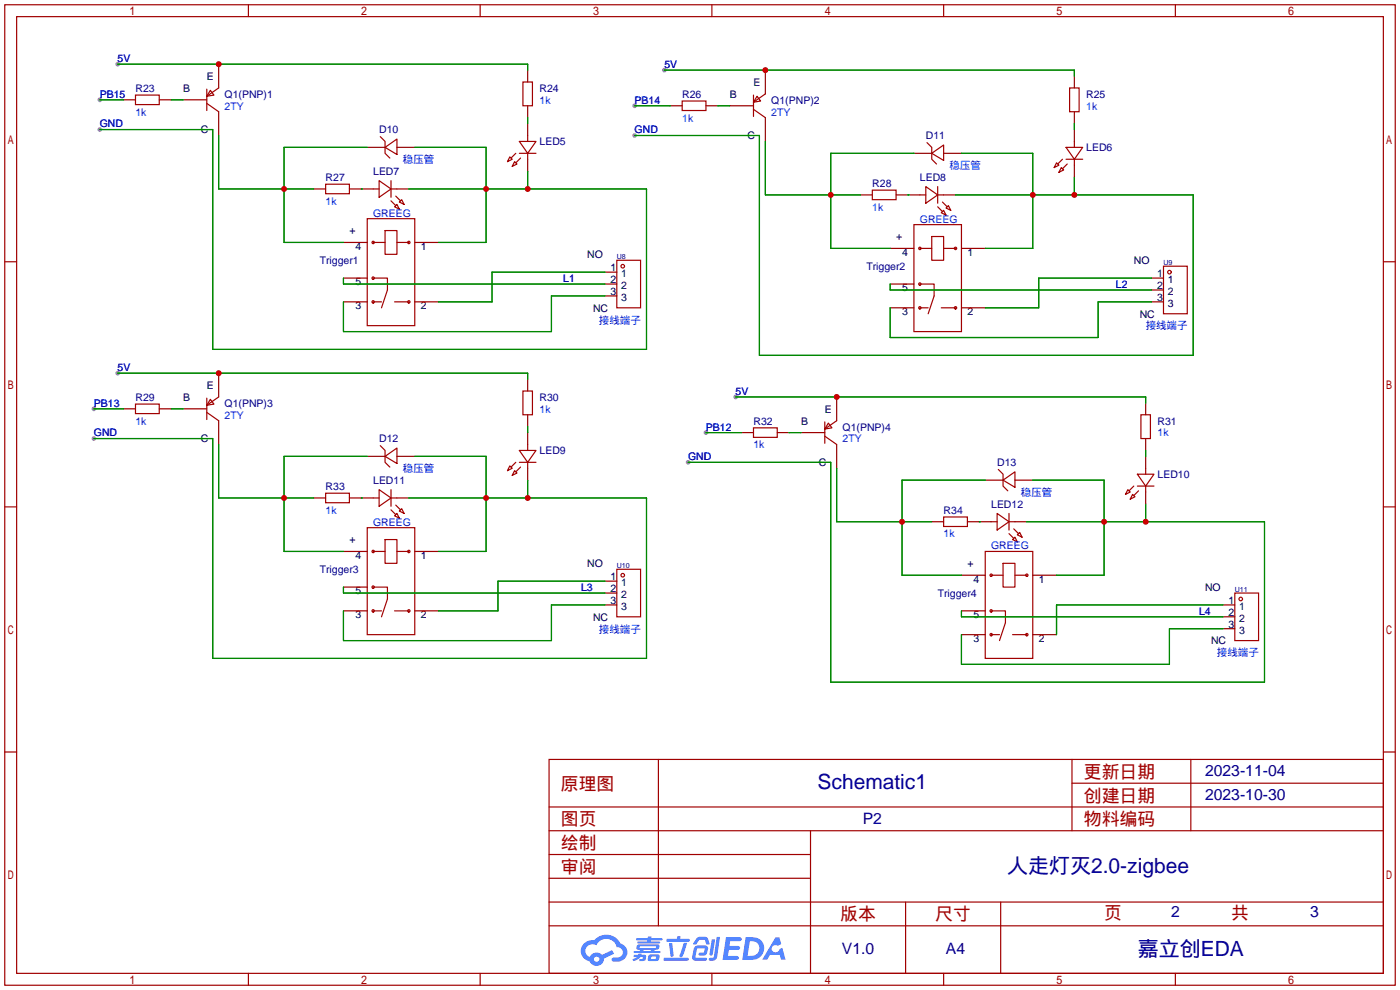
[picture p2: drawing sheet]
<svg xmlns="http://www.w3.org/2000/svg" width="299mm" height="212mm" viewBox="0 0 299 212" stroke-linecap="round" stroke-linejoin="round" font-family="sans-serif">
<g fill="#999">
<circle cx="25.1" cy="13.7" r=".51"/>
<circle cx="21.3" cy="27.7" r=".51"/>
<circle cx="21.3" cy="21.3" r=".51"/>
<circle cx="142" cy="15" r=".51"/>
<circle cx="135.6" cy="29" r=".51"/>
<circle cx="25.1" cy="79.8" r=".51"/>
<circle cx="20.1" cy="93.7" r=".51"/>
<circle cx="20.1" cy="87.4" r=".51"/>
<circle cx="157.2" cy="84.8" r=".51"/>
<circle cx="147.1" cy="98.8" r=".51"/>
<circle cx="150.9" cy="92.5" r=".51"/>
<circle cx="135.6" cy="22.6" r=".51"/>
</g>
<g fill="none" stroke="#a10000" stroke-width=".25">
<path d="M1 1h297.2v209.6h-297.2zM3.6 3.6h292.1v204.4h-292.1zM53.1 1v2.6M102.6 1v2.6M152.1 1v2.6M201.7 1v2.6M251.2 1v2.6M1 55.9h2.6M295.7 55.9h2.5M1 108.3h2.6M295.7 108.3h2.5M1 160.7h2.6"/>
<path d="M117.3 162.3h178.4v45.7h-178.4zM117.3 177.5h178.4M117.3 172.5h178.4M140.7 162.3v35.6M173.2 177.5v30.5M229.1 162.3v15.2M229.1 167.4h66.6M254.5 162.3v15.2M295.7 160.7h2.5M117.3 182.6h55.9M117.3 197.9h178.4M117.3 192.8h178.4"/>
<path d="M117.3 187.7h55.9M193.5 192.8v15.2M213.9 192.8v15.2M53.1 208v2.6M102.6 208v2.6M152.1 208v2.6M201.7 208v2.6M251.2 208v2.6"/>
</g>
<g fill="#5487ff">
<path d="M155.2 200.3h2.6a.48 .48 0 0 1 .7 .4 .48 .48 0 0 1-.6 .4h-1.8l-.2 1.1h1.9a.43 .43 0 0 1 .4 .4 .43 .43 0 0 1-.5 .4h-1.9l-.2 1.3h1.7a.45 .45 0 0 1 .5 .2 .45 .45 0 0 1-.1 .6h-3.3z"/>
<path d="M165.7 200.3h.9l.4 1.5-.8 .3a.84 .84 0 0 0-1.2 .3 .84 .84 0 0 0 .4 1.1 .84 .84 0 0 0 1.1-.4l.1-.2 .6-.3 .7 2.5h-1l-.2-1h-2.1l-.6 1h-1.1z"/>
<path d="M152.1 200.8h.7l-.5 3.1a.36 .36 0 0 1-.3 .3 .36 .36 0 0 1-.4-.3z"/>
<path d="M153.2 200.2h.7l-.6 4.3a1.13 1.13 0 0 1-1.8 .6l.2-.4h.7l.2-.2z"/>
<path d="M148.9 200.6l.6-.4h1a.77 .77 0 0 1 .9 .5l.3 1-.2 .2h-.5l-.3-.9-.2-.2-1 .1-.7 1-.6-.1-.1-.2z"/>
<path d="M148.4 202.4l.6-.3h1.7a.81 .81 0 0 1 .7 .5 .81 .81 0 0 1-.2 .8 .81 .81 0 0 1-.9 .8h-.7a.32 .32 0 0 1-.3-.3 .32 .32 0 0 1 .4-.3h.7l.2-.9-1.6 .1-.4 1.8 2.2 .1a.32 .32 0 0 1 .3 .4 .32 .32 0 0 1-.4 .2h-2.2l-.5-.3-.1-.5z"/>
<path d="M141.9 204.7h5a.33 .33 0 0 1 .3 .3 .33 .33 0 0 1-.3 .3h-4.9l-.2-.1z"/>
<path d="M146.1 201.5h.8l-.7 2a.98 .98 0 0 1-.7 1.1l-.3-.3z"/>
<path d="M143 201.6h.7l.3 2.5a.34 .34 0 0 1-.3 .4 .34 .34 0 0 1-.4-.3z"/>
<path d="M142.5 200.7h2.1l.3-.6h.6l-.1 .6h1.7a.32 .32 0 0 1 .4 .3 .32 .32 0 0 1-.4 .3h-4.5l-.2-.2z"/>
<path d="M135.5 204.1h.9l.1-.3h.6v.3h.8a.82 .82 0 0 1-.5 1.3h-.8v-.4l.7-.1 .1-.3a.68 .68 0 0 0-1 .4l-1.1 .4-.1-.4 .9-.5h-.7z"/>
<path d="M136 200.5h2.4l.1-.3h.7v.3h2.2l.2 .3-.2 .2h-2.3v.2h1.8l.2 .3-.2 .1h-4.5l-.1-.4h2l.1-.2h-2.3l-.1-.2z"/>
<path d="M159.4 200.3l-.8 4.9h1.7a2.5 2.5 0 0 0 3-2.5 2.5 2.5 0 0 0-3.1-2.4zM160.3 201.1a1.61 1.61 0 0 1 2 1.5 1.61 1.61 0 0 1-1.8 1.7h-.7z"/>
<path d="M136.2 202a.55 .55 0 0 0-.2 .8 .55 .55 0 0 0 .7 .2l.1 .3h-1.3v.3l5.4 .1 .3-.2-.2-.2h-1.2l.2-.3a.7 .7 0 0 0 .8-.3 .7 .7 0 0 0 0-.8l-4.2-.1zM136.8 202.3l3.3-.1 .1 .1-.2 .3h-3.2zM137.5 203h1.7l-.2 .3h-1.4z"/>
<path d="M138.6 204.2a1.05 1.05 0 0 0 0 1.2 2.91 2.91 0 0 0 2.2-.2 .98 .98 0 0 0 0-1.2h-1.6zM139.2 204.5l.9-.1 .1 .4-.2 .2-.8-.1z"/>
<path d="M124.9 201.6a2.23 2.23 0 0 0-.7 2.3 2.23 2.23 0 0 0 1.8 1.6 1.58 1.58 0 0 0 1.8 .9 1.58 1.58 0 0 0 1.3-1.5l2.2-1.1-.5-.7-2.1 1a1.65 1.65 0 0 0-2.7 .4 1.45 1.45 0 0 1-.8-1.9 1.45 1.45 0 0 1 2-.7l.3 .1a2.3 2.3 0 0 1 2.3-1.3 2.3 2.3 0 0 1 2 1.7 1.12 1.12 0 0 1 1.3 1 1.12 1.12 0 0 1-1.1 1.2h-.7a.45 .45 0 0 0-.6 .4 .45 .45 0 0 0 .5 .5 2.21 2.21 0 0 0 2.2-.5 2.21 2.21 0 0 0 .5-2.3 2.13 2.13 0 0 0-1.3-1.1 3.3 3.3 0 0 0-5.6-.7l-1.1 .1zM127 205a.57 .57 0 0 1 1.1 0 .57 .57 0 0 1-1.1 0z"/>
</g>
<g fill="none" stroke="#a10000" stroke-width=".25">
<path d="M44.2 19.1v4.5M45 19.3l.7 1-1.5 .3zM46.7 18.8l-2.5 1.8M111.8 17.5h2v5.1h-2zM228.6 18.8h2v5.1h-2zM29 20.3h5v2.1h-5zM44.2 22.1l2.5 1.8M69.6 39.4h5.1v2h-5.1zM81 38.6l2.6 1.8-2.6 1.8zM81.3 29.2l1 1v2.6l1 1M82.3 31.5l2.5-1.8v3.3zM83.6 38.6v3.6"/>
<path d="M109 33.5l.5 .5-1 .5zM110 34.5l.5 .6-1 .5zM110.2 32.8l-1 1M111 30.2h3.6l-1.8 2.6zM111 32.8h3.6M111.3 33.8l-1.1 1M112.8 29v1.2M112.8 32.8v1.2M145.8 21.6h5.1v2h-5.1zM161 23.4l2.6 1.7M161 20.3v4.6M161.8 20.6l.8 1-1.6 .2z"/>
<path d="M163.6 20.1l-2.6 1.7M197.9 39.9l2.5 1.8-2.5 1.7zM198.1 30.5l1 1v2.5l1.1 1.1M199.1 32.8l2.6-1.8v3.3zM200.4 39.9v3.5M225.8 34.8l.5 .5-1 .5zM226.8 35.8l.5 .5-1 .5zM227.1 34l-1 1.1M227.8 31.5h3.6l-1.8 2.5zM227.8 34h3.6M228.1 35.1l-1 1M229.6 30.2v1.3"/>
<path d="M229.6 34v1.3M78.5 46.7h10.1v22.9h-10.1zM79.8 59.4h3v2.6l-1.3 3.8M79.8 40.4h1.2M79.8 51.8h2.5M82.3 49.3h2.5v5.1h-2.5zM83.6 42.9l1 1M83.6 40.4h1.2M84.3 44.2l.5-.5 .5 1zM84.6 41.9l1 1M84.8 51.8h2.6M85.3 43.2l.6-.5 .5 1z"/>
<path d="M131.8 55.6h5.1v10.2h-5.1zM186.4 40.6h5.1v2.1h-5.1zM195.3 48h10.2v22.9h-10.2zM196.6 41.7h1.3M196.6 53.1h2.5M199.1 50.5h2.6v5.1h-2.6zM200.4 44.2l1 1M200.4 41.7h1.3M201.2 45.5l.5-.5 .5 1zM201.4 43.2l1 1M201.7 53.1h2.5M202.2 44.4l.5-.5 .5 1.1z"/>
<path d="M248.7 56.9h5v10.2h-5zM79.8 64.5h1.7M84.3 64.5h3.1M196.6 60.7h3v2.5l-1.2 3.9M196.6 65.8h1.8M201.2 65.8h3M29 86.4h5v2h-5zM44.2 85.1v4.6M44.2 88.1l2.5 1.8M45 85.3l.7 1.1-1.5 .2zM46.7 84.8l-2.5 1.8M81.3 95.2l1 1.1v2.5l1 1"/>
<path d="M82.3 97.5l2.5-1.7v3.3zM109 99.6l.5 .5-1 .5zM110.2 98.8l-1 1M111 96.3h3.6l-1.8 2.5zM111 98.8h3.6M111.3 99.8l-1.1 1M111.8 83.6h2v5h-2zM112.8 95v1.3M112.8 98.8v1.3M161 91.4h5.1v2.1h-5.1zM176.3 93.2l2.5 1.8M176.3 90.2v4.5"/>
<path d="M177 90.4l.8 1-1.5 .3zM178.8 89.9l-2.5 1.8M243.8 88.6h2.1v5.1h-2.1zM69.6 105.4h5.1v2h-5.1zM78.5 112.8h10.1v22.8h-10.1zM79.8 106.4h1.2M79.8 117.9h2.5M81 104.6l2.6 1.8-2.6 1.8zM82.3 115.3h2.5v5.1h-2.5zM83.6 104.6v3.6M83.6 109l1 1M83.6 106.4h1.2"/>
<path d="M84.3 110.2l.5-.5 .5 1zM84.6 107.9l1 1.1M84.8 117.9h2.6M85.3 109.2l.6-.5 .5 1zM110 100.6l.5 .5-1 .5zM201.7 110.5h5.1v2h-5.1zM210.6 117.9h10.1v22.8h-10.1zM211.8 111.5h1.3M213.1 109.7l2.5 1.8-2.5 1.8zM213.4 100.3l1 1v2.6l1 1M214.4 102.6l2.5-1.8v3.3zM215.6 114l1.1 1.1"/>
<path d="M215.6 111.5h1.3M215.6 109.7v3.6M216.4 115.3l.5-.5 .5 1zM216.7 113l1 1M217.4 114.3l.5-.5 .5 1zM241 104.6l.6 .6-1.1 .5zM242.1 105.7l.5 .5-1 .5zM242.3 103.9l-1 1M243.1 101.3h3.5l-1.7 2.6zM243.1 103.9h3.5M243.3 104.9l-1 1M244.9 100.1v1.2"/>
<path d="M244.9 103.9v1.3M79.8 125.5h3v2.5l-1.3 3.8M79.8 130.6h1.7M84.3 130.6h3.1M131.8 121.7h5.1v10.1h-5.1zM211.8 130.6h3.1v2.5l-1.3 3.8M211.8 122.9h2.6M211.8 135.6h1.8M214.4 120.4h2.5v5.1h-2.5zM216.4 135.6h3.1M216.9 122.9h2.6M263.9 126.7h5.1v10.2h-5.1z"/>
<circle cx="79.8" cy="59.4" r=".25"/>
<circle cx="79.8" cy="51.8" r=".25"/>
<circle cx="87.4" cy="51.8" r=".25"/>
<circle cx="133.1" cy="56.9" r=".38"/>
<circle cx="196.6" cy="53.1" r=".25"/>
<circle cx="204.2" cy="53.1" r=".25"/>
<circle cx="249.9" cy="58.2" r=".38"/>
<circle cx="79.8" cy="64.5" r=".25"/>
<circle cx="87.4" cy="64.5" r=".25"/>
<circle cx="196.6" cy="65.8" r=".25"/>
<circle cx="196.6" cy="60.7" r=".25"/>
<circle cx="204.2" cy="65.8" r=".25"/>
<circle cx="79.8" cy="117.9" r=".25"/>
<circle cx="87.4" cy="117.9" r=".25"/>
<circle cx="79.8" cy="125.5" r=".25"/>
<circle cx="79.8" cy="130.6" r=".25"/>
<circle cx="87.4" cy="130.6" r=".25"/>
<circle cx="133.1" cy="122.9" r=".38"/>
<circle cx="211.8" cy="135.6" r=".25"/>
<circle cx="211.8" cy="122.9" r=".25"/>
<circle cx="211.8" cy="130.6" r=".25"/>
<circle cx="219.5" cy="122.9" r=".25"/>
<circle cx="219.5" cy="135.6" r=".25"/>
<circle cx="265.2" cy="128" r=".38"/>
</g>
<g fill="none" stroke="#870000" stroke-width=".25">
<path d="M46.7 13.7v5.1M112.8 15v2.5M163.6 15v5.1M229.6 16.3v2.5M26.4 21.3h2.6M34 21.3h2.6M39.1 21.3h5.1M46.7 23.9v5.1M78.5 31.5h3.8M84.8 31.5h3.8M112.8 22.6v2.5M112.8 26.4v2.6"/>
<path d="M112.8 34v2.6M143.3 22.6h2.5M150.9 22.6h2.5M156 22.6h5M163.6 25.1v5.1M195.3 32.8h3.8M201.7 32.8h3.8M229.6 23.9v2.5M229.6 27.7v2.5M229.6 35.3v2.5M67.1 40.4h2.5M73.4 51.8h5.1"/>
<path d="M73.4 59.4h5.1M74.7 40.4h5.1M84.8 40.4h2.6M88.6 51.8h5.1M129.3 58.2h2.5M183.9 41.7h2.5M190.2 53.1h5.1M191.5 41.7h5.1M201.7 41.7h2.5M205.5 53.1h5.1M246.1 59.4h2.6M46.7 79.8v5"/>
<path d="M73.4 64.5h5.1M88.6 64.5h5.1M129.3 60.7h2.5M129.3 63.2h2.5M190.2 60.7h5.1M190.2 65.8h5.1M205.5 65.8h5.1M246.1 64.5h2.6M246.1 62h2.6M26.4 87.4h2.6M34 87.4h2.6M39.1 87.4h5.1"/>
<path d="M46.7 89.9v5.1M78.5 97.5h3.8M84.8 97.5h3.8M112.8 81v2.6M112.8 88.6v2.6M112.8 92.5v2.5M158.5 92.5h2.5M166.1 92.5h2.6M171.2 92.5h5.1M178.8 84.8v5.1M178.8 95v5.1M244.9 86.1v2.5"/>
<path d="M244.9 93.7v2.6M244.9 97.5v2.6M67.1 106.4h2.5M73.4 117.9h5.1M74.7 106.4h5.1M84.8 106.4h2.6M88.6 117.9h5.1M112.8 100.1v2.5M199.1 111.5h2.6M206.8 111.5h5M210.6 102.6h3.8M216.9 102.6h3.8"/>
<path d="M216.9 111.5h2.6M244.9 105.2v2.5M73.4 130.6h5.1M73.4 125.5h5.1M88.6 130.6h5.1M129.3 124.2h2.5M129.3 126.7h2.5M129.3 129.3h2.5M205.5 130.6h5.1M205.5 122.9h5.1M205.5 135.6h5.1M220.7 122.9h5.1"/>
<path d="M220.7 135.6h5.1M261.4 129.3h2.5M261.4 131.8h2.5M261.4 134.4h2.5"/>
</g>
<g fill="none" stroke="#008700" stroke-width=".25">
<path d="M25.1 13.7h87.7v1.3M142 15h87.6v1.3M21.3 21.3h5.1M21.3 27.7h24.2v47h92.7v-34.3h-50.8M36.6 21.3h2.5M46.7 29v11.4h20.4M78.5 31.5h-17.8v20.3h12.7M88.6 31.5h15.3v20.3h-10.2M112.8 25.1v1.3M112.8 36.6v3.8M135.6 22.6h7.7M135.6 29h26.7v46.9h92.7v-34.2h-50.8"/>
<path d="M153.4 22.6h2.6M163.6 30.2v11.5h20.3M195.3 32.8h-17.8v20.3h12.7M205.5 32.8h15.2v20.3h-10.1M229.6 26.4v1.3M229.6 37.8v3.9M73.4 59.4v1.3h55.9M77.2 40.4h.1M129.3 58.2h-24.1v6.3h-11.5M194.1 41.7h.1M246.1 59.4h-24.1v6.4h-11.4M25.1 79.8h87.7v1.2"/>
<path d="M129.3 63.2h-11.4v7.7h-44.5v-6.4M190.2 60.7v1.3h55.9M246.1 64.5h-11.4v7.6h-44.5v-6.3M20.1 93.7h25.4v47h92.7v-34.3h-50.8M20.1 87.4h6.3M36.6 87.4h2.5M46.7 95v11.4h20.4M78.5 97.5h-17.8v20.4h12.7M88.6 97.5h15.3v20.4h-10.2M112.8 91.2v1.3M147.1 98.8h30.4v47h92.8v-34.3h-50.8M150.9 92.5h7.6"/>
<path d="M157.2 84.8h87.7v1.3M168.7 92.5h2.5M244.9 96.3v1.2M77.2 106.4h.1M112.8 102.6v3.8M178.8 100.1v11.4h20.3M209.3 111.5h.1M210.6 102.6h-17.8v20.3h12.7M220.7 102.6h15.3v20.3h-10.2M244.9 107.7v3.8M73.4 125.5v1.2h55.9M129.3 129.3h-11.4v7.6h-44.5v-6.3"/>
<path d="M129.3 124.2h-22.9v6.4h-12.7M205.5 130.6v1.2h55.9M261.4 134.4h-11.5v7.6h-44.4v-6.4M261.4 129.3h-35.6v6.3"/>
</g>
<g fill="#c00">
<circle cx="46.7" cy="13.7" r=".63"/>
<circle cx="112.8" cy="40.4" r=".63"/>
<circle cx="103.9" cy="40.4" r=".63"/>
<circle cx="60.7" cy="40.4" r=".63"/>
<circle cx="163.6" cy="15" r=".63"/>
<circle cx="229.6" cy="41.7" r=".63"/>
<circle cx="220.7" cy="41.7" r=".63"/>
<circle cx="177.5" cy="41.7" r=".63"/>
<circle cx="46.7" cy="79.8" r=".63"/>
<circle cx="112.8" cy="106.4" r=".63"/>
<circle cx="103.9" cy="106.4" r=".63"/>
<circle cx="60.7" cy="106.4" r=".63"/>
<circle cx="178.8" cy="84.8" r=".63"/>
<circle cx="244.9" cy="111.5" r=".63"/>
<circle cx="236" cy="111.5" r=".63"/>
<circle cx="192.8" cy="111.5" r=".63"/>
</g>
<g font-size="4.5" fill="#000080">
<text x="174.7" y="168.7">Schematic1</text>
<text x="215.3" y="186.5">人走灯灭2.0-zigbee</text>
<text x="243.2" y="204.3">嘉立创EDA</text>
</g>
<g font-size="3.8" fill="#a00000">
<text x="231.6" y="166.2">更新日期</text>
<text x="119.9" y="168.8">原理图</text>
<text x="231.6" y="171.3">创建日期</text>
<text x="119.9" y="176.4">图页</text>
<text x="231.6" y="176.4">物料编码</text>
<text x="119.9" y="181.5">绘制</text>
<text x="119.9" y="186.6">审阅</text>
<text x="179.6" y="196.7">版本</text>
<text x="199.9" y="196.7">尺寸</text>
<text x="236" y="196.5">页</text>
<text x="263.1" y="196.5">共</text>
</g>
<g font-size="3.4" fill="#000080">
<text x="257.6" y="165.9">2023-11-04</text>
<text x="257.6" y="170.9">2023-10-30</text>
<text x="184.4" y="176">P2</text>
<text x="250.3" y="196.1">2</text>
<text x="280" y="196.1">3</text>
<text x="179.9" y="204">V1.0</text>
<text x="202.2" y="204">A4</text>
</g>
<g font-size="2.2" fill="#00f">
<text x="25.1" y="13.3">5V</text>
<text x="142" y="14.5">5V</text>
<text x="21.3" y="20.9">PB15</text>
<text x="48" y="23.4">2TY</text>
<text x="115.3" y="22.2">1k</text>
<text x="135.6" y="22.2">PB14</text>
<text x="232.2" y="23.4">1k</text>
<text x="21.3" y="27.2">GND</text>
<text x="29" y="24.7">1k</text>
<text x="135.6" y="28.5">GND</text>
<text x="145.8" y="26">1k</text>
<text x="164.8" y="24.7">2TY</text>
<text x="86.1" y="34.9">稳压管</text>
<text x="202.9" y="36.1">稳压管</text>
<text x="69.6" y="43.7">1k</text>
<text x="79.8" y="46.3">GREEG</text>
<text x="186.4" y="45">1k</text>
<text x="196.6" y="47.6">GREEG</text>
<text x="120.4" y="60.3">L1</text>
<text x="238.5" y="61.5">L2</text>
<text x="128" y="69.1">接线端子</text>
<text x="244.9" y="70.4">接线端子</text>
<text x="25.1" y="79.3">5V</text>
<text x="20.1" y="86.9">PB13</text>
<text x="48" y="89.5">2TY</text>
<text x="115.3" y="88.2">1k</text>
<text x="157.2" y="84.4">5V</text>
<text x="20.1" y="93.3">GND</text>
<text x="29" y="90.7">1k</text>
<text x="150.9" y="92">PB12</text>
<text x="161" y="95.8">1k</text>
<text x="180.1" y="94.5">2TY</text>
<text x="247.4" y="93.3">1k</text>
<text x="86.1" y="100.9">稳压管</text>
<text x="147.1" y="98.4">GND</text>
<text x="218.2" y="106">稳压管</text>
<text x="69.6" y="109.8">1k</text>
<text x="79.8" y="112.3">GREEG</text>
<text x="201.7" y="114.9">1k</text>
<text x="211.8" y="117.4">GREEG</text>
<text x="124.2" y="126.3">L3</text>
<text x="256.3" y="131.4">L4</text>
<text x="128" y="135.2">接线端子</text>
<text x="260.1" y="140.3">接线端子</text>
</g>
<g font-size="2.2">
<text x="44.2" y="17.1">E</text>
<text x="39.1" y="19.6">B</text>
<text x="156" y="20.9">B</text>
<text x="161" y="18.3">E</text>
<text x="42.9" y="28.5">C</text>
<text x="159.8" y="29.8">C</text>
<text x="74.7" y="50.1">+</text>
<text x="76" y="53.4">4</text>
<text x="89.9" y="53.4">1</text>
<text x="191.5" y="51.4">+</text>
<text x="125.5" y="55.2">NO</text>
<text x="130.5" y="58">1</text>
<text x="132.8" y="59.2">1</text>
<text x="192.8" y="54.6">4</text>
<text x="206.8" y="54.6">1</text>
<text x="242.3" y="56.4">NO</text>
<text x="247.3" y="59.2">1</text>
<text x="76" y="61">5</text>
<text x="130.5" y="60.5">2</text>
<text x="130.5" y="63">3</text>
<text x="132.8" y="61.8">2</text>
<text x="132.8" y="64.3">3</text>
<text x="192.8" y="62.3">5</text>
<text x="247.3" y="61.8">2</text>
<text x="247.3" y="64.3">3</text>
<text x="249.6" y="60.5">1</text>
<text x="249.6" y="63">2</text>
<text x="249.6" y="65.6">3</text>
<text x="76" y="66.1">3</text>
<text x="89.9" y="66.1">2</text>
<text x="126.7" y="66.6">NC</text>
<text x="192.8" y="67.3">3</text>
<text x="206.8" y="67.3">2</text>
<text x="243.6" y="67.9">NC</text>
<text x="44.2" y="83.1">E</text>
<text x="39.1" y="85.7">B</text>
<text x="176.3" y="88.2">E</text>
<text x="42.9" y="94.5">C</text>
<text x="171.2" y="90.7">B</text>
<text x="175" y="99.6">C</text>
<text x="74.7" y="116.1">+</text>
<text x="76" y="119.4">4</text>
<text x="89.9" y="119.4">1</text>
<text x="125.5" y="121.2">NO</text>
<text x="130.5" y="124">1</text>
<text x="132.8" y="125.3">1</text>
<text x="206.8" y="121.2">+</text>
<text x="208.1" y="124.5">4</text>
<text x="222" y="124.5">1</text>
<text x="76" y="127">5</text>
<text x="130.5" y="126.5">2</text>
<text x="130.5" y="129.1">3</text>
<text x="132.8" y="127.8">2</text>
<text x="132.8" y="130.3">3</text>
<text x="257.6" y="126.3">NO</text>
<text x="262.5" y="129.1">1</text>
<text x="262.5" y="131.6">2</text>
<text x="264.8" y="130.3">1</text>
<text x="76" y="132.1">3</text>
<text x="89.9" y="132.1">2</text>
<text x="126.7" y="132.6">NC</text>
<text x="208.1" y="137.2">3</text>
<text x="208.1" y="132.1">5</text>
<text x="222" y="137.2">2</text>
<text x="258.8" y="137.7">NC</text>
<text x="262.5" y="134.2">3</text>
<text x="264.8" y="132.9">2</text>
<text x="264.8" y="135.4">3</text>
</g>
<g font-size="2.2" fill="#000080">
<text x="29" y="19.6">R23</text>
<text x="48" y="20.9">Q1(PNP)1</text>
<text x="115.3" y="19.6">R24</text>
<text x="145.8" y="20.9">R26</text>
<text x="164.8" y="22.2">Q1(PNP)2</text>
<text x="232.2" y="20.9">R25</text>
<text x="81" y="28.5">D10</text>
<text x="197.9" y="29.8">D11</text>
<text x="115.3" y="31">LED5</text>
<text x="232.2" y="32.3">LED6</text>
<text x="69.6" y="38.7">R27</text>
<text x="79.8" y="37.4">LED7</text>
<text x="186.4" y="39.9">R28</text>
<text x="196.6" y="38.7">LED8</text>
<text x="68.3" y="56.4">Trigger1</text>
<text x="185.2" y="57.7">Trigger2</text>
<text x="29" y="85.7">R29</text>
<text x="48" y="86.9">Q1(PNP)3</text>
<text x="115.3" y="85.7">R30</text>
<text x="81" y="94.5">D12</text>
<text x="161" y="90.7">R32</text>
<text x="180.1" y="92">Q1(PNP)4</text>
<text x="247.4" y="90.7">R31</text>
<text x="115.3" y="97.1">LED9</text>
<text x="213.1" y="99.6">D13</text>
<text x="69.6" y="104.7">R33</text>
<text x="79.8" y="103.4">LED11</text>
<text x="247.4" y="102.2">LED10</text>
<text x="201.7" y="109.8">R34</text>
<text x="211.8" y="108.5">LED12</text>
<text x="68.3" y="122.5">Trigger3</text>
<text x="200.4" y="127.6">Trigger4</text>
</g>
<g font-size="1.5" fill="#000080">
<text x="131.8" y="55.3">U8</text>
<text x="248.7" y="56.6">U9</text>
<text x="131.8" y="121.4">U10</text>
<text x="263.9" y="126.4">U11</text>
</g>
</svg>
